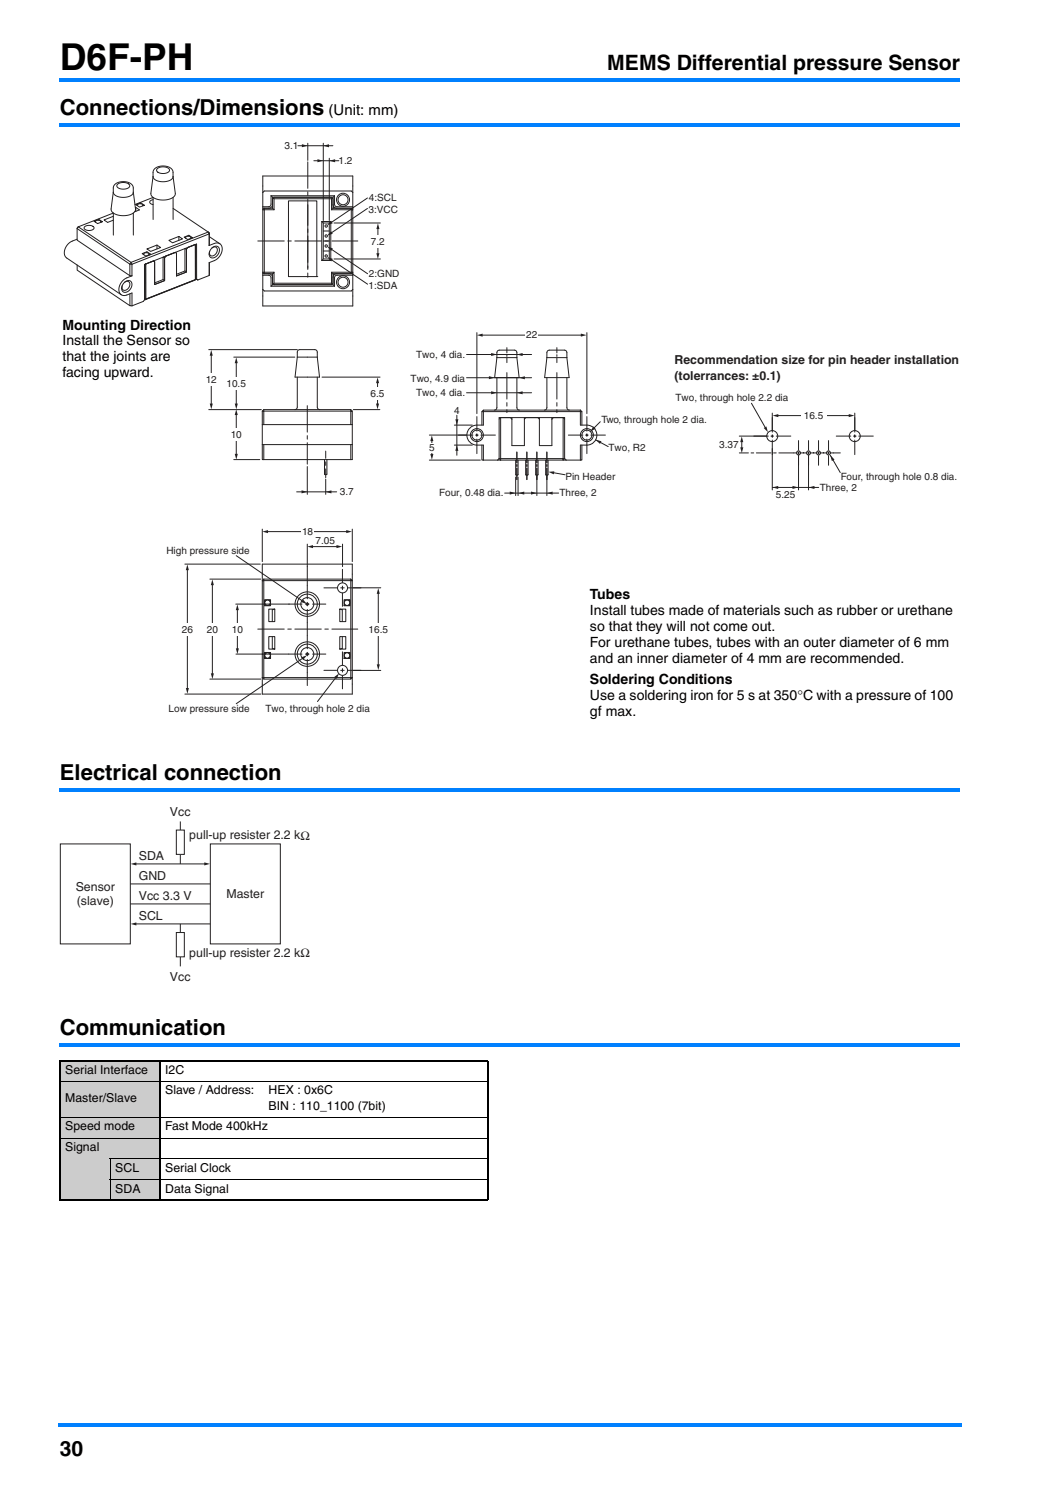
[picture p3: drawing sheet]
<svg xmlns="http://www.w3.org/2000/svg" width="210mm" height="297mm" viewBox="0 0 210 297" stroke-linecap="round" stroke-linejoin="round" font-family="sans-serif">
<g fill="#0080ff">
<path d="M11.6 284.7h.4v.7h-.4z"/>
<path d="M12 284.7h180.3v.7h-180.3z"/>
<path d="M12 15.7h180v.7h-180z"/>
</g>
<path d="M12 24.4h180v2h-180z" fill="#fff"/>
<path d="M12 24.6h180v.7h-180z" fill="#0080ff"/>
<path d="M12 157.5h180v2h-180z" fill="#fff"/>
<path d="M12 157.6h180v.7h-180z" fill="#0080ff"/>
<path d="M12 208.6h180v1.9h-180z" fill="#fff"/>
<path d="M12 208.7h180v.7h-180z" fill="#0080ff"/>
<g fill="#ccc">
<path d="M12 212.1h20v4.2h-20z"/>
<path d="M12 216.3h20v7.2h-20z"/>
<path d="M12 223.5h20v4.1h-20z"/>
<path d="M12 227.6h10v4.2h-10z"/>
<path d="M22 227.6h10v4.2h-10z"/>
<path d="M12 231.8h20v4.1h-20z"/>
<path d="M12 235.9h20v4.2h-20z"/>
</g>
<path d="M11.9 212.1h85.7M12 212.2v27.8M32 212v28.2M97.5 212.2v27.8M11.9 240.1h85.7" fill="none" stroke="#000" stroke-width=".21"/>
<path d="M11.9 216.3h85.7M11.9 223.5h85.7M11.9 227.6h85.7M21.9 231.8h75.7M21.9 236h75.7M22 231.8v8.4" fill="none" stroke="#000" stroke-width=".2"/>
<path d="M12 28h180v115.3h-180z" fill="#fff"/>
<g fill="none" stroke="#231f20" stroke-width=".2">
<path d="M23 36.9a2.48 2.48 0 0 1 3.6 .5l.1 1.1a1.89 1.89 0 0 1-2.3 1 1.64 1.64 0 0 1-1.7-1v-1zM23.5 36.9a1.79 1.79 0 0 1 2.5 .2 1.49 1.49 0 0 1-2.2 .6l-.4-.3zM26.7 38.4l.4 3.4a1.54 1.54 0 0 1-1.6 1.3 3.1 3.1 0 0 1-3.2-1l.4-3.7M30.6 39.9a.47 .47 0 0 0-.6 .3 .47 .47 0 0 0 .3 .6l.3 .1M30.9 33.8a2.55 2.55 0 0 1 3.7 .4v1.1a1.89 1.89 0 0 1-2.2 1.1 1.64 1.64 0 0 1-1.8-1.1v-1.1zM31.4 33.7a1.79 1.79 0 0 1 2.5 .3 1.49 1.49 0 0 1-2.2 .5l-.4-.4zM34.6 35.3l.5 3.4a1.54 1.54 0 0 1-1.6 1.2 3.1 3.1 0 0 1-3.3-.9l.4-3.7M34.6 39.5v4.4M15.4 47.8l-1 .4a2.33 2.33 0 0 0-1.2 3.3l11 7.5M15.4 53v1l10.6 7.1M15.7 45.4l-.3 .3v2.3l10.6 7.1M15.7 45.4l10.5 7.1"/>
<path d="M15.7 45.4l7-2.8v4.4M15.7 45.4l-.3 .3 10.6 7.1M16.9 45.4a1.34 1.34 0 0 1 1.9 .2 1.22 1.22 0 0 1-2 0zM18.8 44.2l.9-.3 .8 .5-1 .3zM19.7 43.9v.2M20.2 44.4a.6 .6 0 0 0-.6-.3 .6 .6 0 0 0-.5 .3M20.2 44.4v.1M20.2 44.4h.1M22.7 43.3l-1.9 .7 .7 .5 1.2-.5M24.9 56.5a.66 .66 0 0 1 1-.1 .66 .66 0 0 1-.1 1 .76 .76 0 0 1-.6 .7 .76 .76 0 0 1-.8-.4v-.5M24.9 56.5a.86 .86 0 0 1 1.3-.2 .86 .86 0 0 1 0 1.2 1.05 1.05 0 0 1-.7 .9 1.05 1.05 0 0 1-1.1-.3 1.56 1.56 0 0 1 .5-1.6zM26 52.8l.4 .1"/>
<path d="M26 52.8v2.3M26 55.1l.4 .1M26 58.8v2.3l.4 .1M26.2 52.5l.2 .4M26.2 52.5l-.2 .3M26.4 52.9v2.3M26.4 55.2l-1 .4a2.33 2.33 0 0 0-1.3 3.3l.8 .2 1.5-.5v2.6M26.7 42.6v4.4M27 40.9l3.6-1.4v4.4M27.1 41.5l.8 .5-1 .4M27.2 41.5v.8M27.2 40.9l.9-.3 .8 .5-1 .3z"/>
<path d="M27.5 41.1h.1M27.5 41.1a.59 .59 0 0 1 .5-.3 .59 .59 0 0 1 .6 .4M28.1 40.6v.2M28.4 50.7l1-.3 .7 .4-.9 .4zM28.7 50.9a.59 .59 0 0 1 .6-.4 .59 .59 0 0 1 .5 .5M28.7 50.9h.1M28.9 59.9l-.2 .4-2.3 .9M29.1 52.8v7h-.2M29.1 52.8l-.2 .1M29.4 50.4v.2M29.4 49.8l2-.8 .7 .5-2 .8zM30.9 52.4l-.2-.2-1.6 .6"/>
<path d="M31.4 49v.8M32.6 51.4v4.5M32.6 55.9l-1.7 .7M32.6 55.9l.3 .2M32.7 51.4l.2 .2M32.9 51.6v4.5l-2 .8v-4.5M33.8 48.1l2-.8 .7 .5-2 .8zM34.6 41.7l7 4.7M35.8 47.3v.8M36.8 47.4l1-.3 .7 .4-1 .4zM37 49.7v4.5M37 54.2l.3 .2"/>
<path d="M37 54.2l-1.7 .7M37.1 47.6a.58 .58 0 0 1 .6-.4 .58 .58 0 0 1 .5 .5M37.3 49.9v4.5l-2 .8v-4.6l-.2-.1-2 .7-.2 .4M37.3 49.9l-.3-.2 .3 .2M37.8 47.1v.2M39.1 48.9v7M39.1 48.9l-1.6 .6-.2 .4M39.1 48.9v.1M39.1 55.9l-10.2 4M39.1 49v6.9M39.1 55.7l.5 .3M39.6 56l-.3-.2v-7l-10.4 4.1v7"/>
<path d="M41.6 46.4l.2 .4M41.6 46.4l-15.4 6.1M41.6 46.4l.3 .2M41.8 46.8l-15.4 6.1M41.8 46.8v2.3M41.8 46.8l.1-.2-.1 2.5M41.8 49.1l1.1-.4a1.19 1.19 0 0 1 1.4 .3 1.19 1.19 0 0 1 0 1.5 2.72 2.72 0 0 1-1.4 1.6l-1.1 .4v2.6M41.8 55.1l-2.2 .9M41.9 47.3l2.1 1.5M41.9 52.5l-.1 2.6M42.4 49.6a.66 .66 0 0 1 1 0 .66 .66 0 0 1-.1 .9 .76 .76 0 0 1-.6 .7 .76 .76 0 0 1-.8-.4v-.5M42.4 49.6a.86 .86 0 0 1 1.2-.2 .86 .86 0 0 1 .1 1.3 1.05 1.05 0 0 1-.7 .8 1.05 1.05 0 0 1-1.1-.3 1.56 1.56 0 0 1 .5-1.6z"/>
<path d="M166.1 91.1l1.9 3.4"/>
</g>
<path d="M65.1 95.6v-5.4" fill="none" stroke="#231f20" stroke-width=".2" stroke-dasharray="1.8 .7 .7 .7"/>
<path d="M61.5 81.1v11.7" fill="none" stroke="#231f20" stroke-width=".2" stroke-dasharray="5.3 .7 .7 .7"/>
<path d="M166.1 91.1l.8 .8-.5 .3z" fill="#231f20"/>
<path d="M67.2 135.4l-3.7 4.9" fill="none" stroke="#231f20" stroke-width=".2"/>
<path d="M66.9 135.4l.9-.7-.4 1.1z" fill="#231f20"/>
<path d="M47.2 111.1l13.4 9.2" fill="none" stroke="#231f20" stroke-width=".2"/>
<path d="M60.6 119.9l.8 .9-1.1-.4z" fill="#231f20"/>
<path d="M60.6 131.6l-13.4 9.2" fill="none" stroke="#231f20" stroke-width=".2"/>
<path d="M60.3 131.5l1.1-.4-.8 .9z" fill="#231f20"/>
<path d="M150.3 80.7l2.8 4.9" fill="none" stroke="#231f20" stroke-width=".2"/>
<path d="M152.7 85.6l.6-.3 .3 1.2z" fill="#231f20"/>
<path d="M61.5 117.1v7.4M68.5 113.9v7.4M72.2 117.6h-7.4M61.5 127.1v7.4M65.2 120.8h-7.5M65.2 130.8h-7.5M68.5 130.4v7.4M72.2 134.1h-7.4" fill="none" stroke="#231f20" stroke-width=".2" stroke-dasharray="2.6 .7 .7 .7"/>
<path d="M95.4 83.3v7.4M99.1 87h-7.4M117.4 83.3v7.4M121.1 87h-7.4M154.4 83.5v7.4M158.1 87.2h-7.4M170.9 83.5v7.4M174.6 87.2h-7.4" fill="none" stroke="#231f20" stroke-width=".2" stroke-dasharray="2.9 .5 .5 .5"/>
<path d="M51.6 125.8h20" fill="none" stroke="#231f20" stroke-width=".2" stroke-dasharray="5.3 .7 .7 .7"/>
<path d="M119.1 88l2.5 1.3" fill="none" stroke="#231f20" stroke-width=".2"/>
<path d="M119.1 88l1.2 .3-.3 .5z" fill="#231f20"/>
<path d="M120 84.4l-1.9 1.9" fill="none" stroke="#231f20" stroke-width=".2"/>
<path d="M118.7 85.3l.4 .4-1 .6z" fill="#231f20"/>
<path d="M103.4 95.9v-5.5M105.4 95.9v-5.5M107.4 95.9v-5.5M109.4 95.9v-5.5" fill="none" stroke="#231f20" stroke-width=".2" stroke-dasharray="2.3 .4 .4 .4"/>
<path d="M61.6 32.4v23.1M51.6 48.2h20M101.4 74.5v8M111.4 74.5v8" fill="none" stroke="#231f20" stroke-width=".2" stroke-dasharray="5.3 .7 .7 .7"/>
<path d="M101.4 69.5v3M111.4 69.5v3" fill="none" stroke="#231f20" stroke-width=".2" stroke-dasharray="1.1 .4 .4 .4"/>
<path d="M110.6 94.5l2.4 .5" fill="none" stroke="#231f20" stroke-width=".2"/>
<path d="M109.7 94.4l1.2-.1-.2 .6z" fill="#231f20"/>
<path d="M73.5 39.6l-7.3 4.9" fill="none" stroke="#231f20" stroke-width=".2"/>
<path d="M66.2 44.2l.3 .5-1.1 .4z" fill="#231f20"/>
<path d="M73.5 41.7l-7.3 4.9" fill="none" stroke="#231f20" stroke-width=".2"/>
<path d="M66.2 46.2l.3 .6-1.1 .3z" fill="#231f20"/>
<path d="M66.2 51.9l7.3 4.9" fill="none" stroke="#231f20" stroke-width=".2"/>
<path d="M65.5 51.4l1.1 .4-.4 .5z" fill="#231f20"/>
<path d="M66.2 49.8l7.3 5" fill="none" stroke="#231f20" stroke-width=".2"/>
<path d="M65.5 49.3l1.1 .4-.4 .5z" fill="#231f20"/>
<path d="M37 112.8h15.1M37.5 113.8v24M37 138.8h15.2" fill="none" stroke="#231f20" stroke-width=".2"/>
<g fill="#231f20">
<path d="M37.2 137.6h.6l-.3 1.2z"/>
<path d="M37.5 112.9l.3 1.1h-.6z"/>
</g>
<path d="M42 115.8h10.1M42.5 116.8v18.1" fill="none" stroke="#231f20" stroke-width=".2"/>
<g fill="#231f20">
<path d="M42.2 134.7h.6l-.3 1.1z"/>
<path d="M42.5 115.9l.3 1.1h-.6z"/>
</g>
<path d="M52.4 120.8h-5.4M57.8 120.8h-5.4" fill="none" stroke="#231f20" stroke-width=".2" stroke-dasharray="5.3 .7 .7 .7"/>
<path d="M47.5 121.8v8.1" fill="none" stroke="#231f20" stroke-width=".2"/>
<g fill="#231f20">
<path d="M47.2 129.7h.6l-.3 1.1z"/>
<path d="M47.5 120.9l.3 1.1h-.6z"/>
</g>
<path d="M66.8 44.6h9.3M75.6 45.6v5.3M42 135.8h10.2" fill="none" stroke="#231f20" stroke-width=".2"/>
<path d="M52.5 130.8h-5.5M57.7 130.8h-5.3" fill="none" stroke="#231f20" stroke-width=".2" stroke-dasharray="5.3 .7 .7 .7"/>
<g fill="#231f20">
<path d="M75.3 50.7h.6l-.3 1.1z"/>
<path d="M75.6 44.7l.3 1.1h-.6z"/>
</g>
<path d="M66.8 51.8h9.3M41.7 69.9h17.8M42.2 70.9v10M41.7 81.9h10.6" fill="none" stroke="#231f20" stroke-width=".2"/>
<g fill="#231f20">
<path d="M41.9 80.7h.7l-.3 1.2z"/>
<path d="M42.2 70l.4 1.1h-.7z"/>
</g>
<path d="M46.7 71.4h12.3M47.2 72.4v8.5" fill="none" stroke="#231f20" stroke-width=".2"/>
<g fill="#231f20">
<path d="M46.9 80.7h.7l-.3 1.2z"/>
<path d="M47.2 71.5l.4 1.1h-.7z"/>
</g>
<path d="M64.4 75.4h11.6M75.5 76.4v4.5M70.7 81.9h5.3" fill="none" stroke="#231f20" stroke-width=".2"/>
<g fill="#231f20">
<path d="M75.2 80.7h.6l-.3 1.2z"/>
<path d="M75.5 75.5l.3 1.1h-.6z"/>
</g>
<path d="M85.9 92h10.2M85.9 87h7.4M86.4 88v3" fill="none" stroke="#231f20" stroke-width=".2"/>
<g fill="#231f20">
<path d="M86.1 90.8h.6l-.3 1.2z"/>
<path d="M86.4 87.1l.3 1.1h-.6z"/>
</g>
<path d="M90.9 85h3.6M90.9 89h3.6M91.4 83.1v8" fill="none" stroke="#231f20" stroke-width=".2"/>
<g fill="#231f20">
<path d="M91.1 83.9h.6l-.3 1.1z"/>
<path d="M91.4 89l.3 1.2h-.6z"/>
</g>
<path d="M46.7 91.9h5.3M47.2 82.8v8.2" fill="none" stroke="#231f20" stroke-width=".2"/>
<g fill="#231f20">
<path d="M46.9 90.8h.7l-.3 1.1z"/>
<path d="M47.2 81.9l.4 1.1h-.7z"/>
</g>
<path d="M70.6 117.6h5.5M75.6 118.6v14.5M70.6 134.1h5.5" fill="none" stroke="#231f20" stroke-width=".2"/>
<g fill="#231f20">
<path d="M75.6 117.6l.4 1.2h-.7z"/>
<path d="M75.3 132.9h.7l-.3 1.1z"/>
</g>
<path d="M95.4 66.5v16.2M96.3 67h20.1M117.4 66.5v16.2" fill="none" stroke="#231f20" stroke-width=".2"/>
<g fill="#231f20">
<path d="M95.4 67l1.1-.3v.6z"/>
<path d="M116.2 66.7l1.1 .3-1.1 .3z"/>
</g>
<path d="M93.3 78.6h13" fill="none" stroke="#231f20" stroke-width=".2"/>
<g fill="#231f20">
<path d="M103.4 78.6l1.1-.3v.6z"/>
<path d="M98.2 78.3l1.2 .3-1.2 .3z"/>
</g>
<path d="M93.3 75.6h13" fill="none" stroke="#231f20" stroke-width=".2"/>
<g fill="#231f20">
<path d="M103.8 75.6l1.2-.3v.6z"/>
<path d="M97.8 75.2l1.1 .3-1.1 .4z"/>
</g>
<path d="M93.3 70.9h13" fill="none" stroke="#231f20" stroke-width=".2"/>
<g fill="#231f20">
<path d="M103.4 70.9l1.1-.3v.6z"/>
<path d="M98.2 70.6l1.2 .3-1.2 .3z"/>
</g>
<path d="M53.4 106.3h16.1M70.5 105.8v6.5" fill="none" stroke="#231f20" stroke-width=".2"/>
<g fill="#231f20">
<path d="M52.5 106.3l1.1-.3v.6z"/>
<path d="M69.2 106l1.2 .3-1.2 .3z"/>
</g>
<path d="M52.5 105.8v6.5M61.5 108.8v4.5M62.4 109.3h5.1M68.5 108.8v4.5" fill="none" stroke="#231f20" stroke-width=".2"/>
<path d="M61.5 117.1v-3.8M61.5 127.1v-2.6M61.5 137.1v-2.6" fill="none" stroke="#231f20" stroke-width=".2" stroke-dasharray="5.3 .7 .7 .7"/>
<g fill="#231f20">
<path d="M61.5 109.3l1.1-.3v.6z"/>
<path d="M67.3 109l1.1 .3-1.1 .3z"/>
</g>
<path d="M159.7 93.1v-5M161.7 93.1v-5M163.7 93.1v-5M165.7 93.1v-5" fill="none" stroke="#231f20" stroke-width=".2" stroke-dasharray="1.9 .4 .4 .4"/>
<path d="M160.7 90.6h-2M162.7 90.6h-2M164.7 90.6h-2M164.7 90.6h2" fill="none" stroke="#231f20" stroke-width=".2" stroke-dasharray=".5 .4 .4 .4"/>
<path d="M62.8 32.2h5M65.9 31.7v12.4M166.7 90.6h1.4" fill="none" stroke="#231f20" stroke-width=".2"/>
<g fill="#231f20">
<path d="M65.9 32.2l1.1-.4v.7z"/>
<path d="M63.5 31.8l1.1 .3-1.1 .4z"/>
</g>
<path d="M59.6 29.2h7M61.6 28.7v3.4M64.7 28.7v15.4" fill="none" stroke="#231f20" stroke-width=".2"/>
<g fill="#231f20">
<path d="M64.6 29.2l1.2-.4v.7z"/>
<path d="M60.4 28.8l1.1 .3-1.1 .4z"/>
</g>
<path d="M100.9 98.6h10.8M103.1 95.4v3.7M103.6 95.4v3.7M107.4 95.1v4M109.4 95.1v4" fill="none" stroke="#231f20" stroke-width=".2"/>
<g fill="#231f20">
<path d="M101.9 98.3l1.2 .3-1.2 .3z"/>
<path d="M103.7 98.6l1.1-.3v.6z"/>
<path d="M106.2 98.3l1.1 .3-1.1 .3z"/>
<path d="M109.4 98.6l1.1-.3v.6z"/>
</g>
<path d="M59.3 98.4h8M61.5 93.3v5.6M65.1 95.8v3.1" fill="none" stroke="#231f20" stroke-width=".2"/>
<g fill="#231f20">
<path d="M60.3 98.1l1.2 .3-1.2 .3z"/>
<path d="M65.1 98.4l1.2-.3v.6z"/>
</g>
<path d="M147.8 87.2h5.5M148.3 88.2v1.5" fill="none" stroke="#231f20" stroke-width=".2"/>
<g fill="#231f20">
<path d="M148 89.5h.7l-.4 1.1z"/>
<path d="M148.3 87.3l.3 1.1h-.6z"/>
</g>
<path d="M154.4 82.6v3.5M155.4 83.1h14.5M170.9 82.6v3.5" fill="none" stroke="#231f20" stroke-width=".2"/>
<g fill="#231f20">
<path d="M154.5 83.1l1.2-.3v.6z"/>
<path d="M169.7 82.8l1.2 .3-1.2 .3z"/>
</g>
<path d="M154.5 97.5h9.2M159.7 91v7M161.7 91v7" fill="none" stroke="#231f20" stroke-width=".2"/>
<g fill="#231f20">
<path d="M158.5 97.2l1.1 .3-1.1 .3z"/>
<path d="M161.7 97.5l1.2-.3v.6z"/>
</g>
<path d="M154.4 89.7v8.3" fill="none" stroke="#231f20" stroke-width=".2"/>
<path d="M154.5 97.5l1.1-.3v.6z" fill="#231f20"/>
<path d="M158.7 90.6h-10.9" fill="none" stroke="#231f20" stroke-width=".2" stroke-dasharray="2.9 .5 .5 .5"/>
<g fill="#fff">
<path d="M36.2 124.6h2.5v2.5h-2.5z"/>
<path d="M41.2 124.6h2.5v2.5h-2.5z"/>
<path d="M46.2 124.6h2.5v2.5h-2.5z"/>
<path d="M74.3 47h2.5v2.5h-2.5z"/>
<path d="M41 74.7h2.5v2.5h-2.5z"/>
<path d="M46 75.4h2.5v2.5h-2.5z"/>
<path d="M74.1 77.4h2.8v2.5h-2.8z"/>
<path d="M85.1 88.5h2.5v2h-2.5z"/>
<path d="M46 85.7h2.5v2.5h-2.5z"/>
<path d="M74.4 124.6h2.5v2.5h-2.5z"/>
<path d="M105.1 65.8h2.5v2.5h-2.5z"/>
<path d="M60.3 105.1h2.5v2.5h-2.5z"/>
<path d="M160.2 81.9h5v2.5h-5z"/>
</g>
<g fill="none" stroke="#231f20" stroke-width=".2">
<path d="M54.2 39.2l.3 .3M54.2 39.2l-.1 1.9-.4 .3h-1.1M54.2 39.2h12.7M54.5 39.5v1.5l-.3 .5-1.6 .2v-.3M54.5 39.5h12.1M54.7 39.6l.1-.1h11.5l.2 .1M54.8 39.8v2.2M54.8 39.8l-.1-.2-.2 .2v1.9M54.8 39.8h11.5M66.3 39.8l.2-.2 .1 .2v1.9M66.3 39.8v2.2M66.9 39.2v1.6l.3 .5 3.4 .1"/>
<path d="M66.9 39.2l-.3 .3v1.4l.3 .6 .5 .2h3.2M70.6 38.5l-.3-.3h-17.4l-.3 .3M52.6 54.5h2.2M52.6 41.7v.3l.3-.3M52.6 54.8h1.9M52.6 55.1h1.1l.4 .2 .1 2M52.6 41.4v-6.2h18v6.8l-.3-.3M52.6 57.9l.3 .3h17.4l.3-.3M52.9 41.7v13.1l-.3-.3M52.9 41.7h1.6M53.8 54.8l.4 .1 .3 .4v1.7M54.2 57.3h12.7"/>
<path d="M54.5 41.7l.3 .3M54.5 57h12.1l.3 .3M54.5 57l-.3 .3M54.7 56.8l.1-.1h11.5l.2 .1-.2 .2h-11.5zM54.8 42h-2.2v12.5M54.8 56.7v-2.2l-.3 .3v1.9l.2 .1M57.7 40.2h5.7v15.1h-5.7zM63.4 55.3h.1M64.4 44.3l.3 .3M64.4 44.3h1.8M64.4 44.3v7.8M64.4 52.1h1.8"/>
<path d="M64.7 44.6v7.2l-.3 .3M64.7 44.6h1.2M64.7 46.2h1.2M64.7 48.2h1.2M64.7 50.2h1.2M64.7 51.8h1.2M65.9 44.6v7.2l.3 .3M66.2 44.3v7.8M66.2 44.3l-.3 .3M66.3 42h4.2v12.5M66.3 56.7v-2.2l.3 .3v1.9l-.1 .1M66.3 54.5h4.2"/>
<path d="M66.6 41.4l.2 .3M66.8 54.8l-.2 .2M70.3 41.7v13.1h-3.7M70.3 41.7h-3.7l-.3 .3M70.5 54.5l-.2 .3M70.6 54.5v6.7h-18v-6.7M70.6 54.8h-3.2l-.5 .1-.3 .5v1.6M70.6 55.1h-3.4l-.3 .5v1.7M59.5 75.4v6l-.3 .5h-.2M59.5 71.4l-.5 4h4.9l-.4-4M59.5 71.4h4M63.5 75.4v6l.2 .5h.3"/>
<path d="M63.5 71.4v-1l-.3-.4-3.2-.1-.5 .3v1.2M99.4 75.5v6l-.3 .5h-.2M99.4 71.5h4M103.4 75.5v6l.2 .5h.3M103.4 71.5v-1l-.3-.4-3.2-.1-.5 .3v1.2M103.4 71.5l.4 4h-4.9l.5-4M109.4 75.5v6l-.3 .5h-.2M109.4 71.5h4M113.4 75.5v6l.2 .5h.3M113.4 71.5l-.1-1.2-.4-.3-3.3 .1-.2 .4v1M113.4 71.5l.4 4h-4.9l.5-4M52.5 88.9v3h.3"/>
<path d="M52.5 88.9h18M52.5 84.9h18M52.5 82.2h.3v2.7M52.5 82.2v6.7M52.8 81.9h17.4v.3h-17.4zM52.8 88.9v3M52.8 81.9l-.3 .3M65.4 91.9l-.1 3-.4-.1v-2.9M70.2 84.9v-2.7h.3v2.7M70.2 88.9v3M70.2 81.9l.3 .3M70.5 84.9v7h-17.7"/>
<path d="M96.4 89v3h.3M96.7 82.3h19.7v2.7M96.7 82.3v2.7a2.75 2.75 0 0 0-3.1 1 2 2 0 0 0 1.8 3h1.3v3M96.7 92h3.4M96.7 82.3h-.3v2.7M96.7 82l-.3 .3M99.8 91.7v-8.2h13.1v8.2M99.8 91.7l-.3 .3M99.8 83.8l.3-.3v8.2h-.3M99.8 91.7l.3 .3M100.1 91.7h12.5v.3h-12.5zM102.1 83.5l.3 .3"/>
<path d="M102.4 83.5v5.6h2.5v-5.6M103.6 92v2.9l-.4 .1-.1-3M105.2 83.5l-.3 .3M105.6 92v2.9l-.4 .1-.1-3M107.6 83.5l.3 .3M107.6 92v2.9l-.4 .1-.1-3M107.9 83.5v5.6h2.5v-5.6M109.6 92v2.9l-.4 .1-.1-3M110.7 83.5l-.3 .3M112.9 91.7l.3 .3M112.9 91.7l-.3 .3h3.5M112.9 83.8l-.3-.3v8.2h.3"/>
<path d="M116.1 82l.3 .3M116.1 82h-19.4v.3M116.1 82v3a2.75 2.75 0 0 1 3 1 2 2 0 0 1-1.7 3h-1.3v3M116.4 89v3h-.3M52.8 115.8l-.3 .3v-3.3h18v3.3l-.3-.3M52.8 115.8v.3h17.4v-.3M52.8 115.8h17.4M52.9 120h1.2v1.2h-1.2zM68.8 120h1.2v1.2h-1.2zM52.5 135.5v-19.4h.3v19.7h17.4v-19.7h.3v19.4M52.5 135.5h18M52.5 135.5v3.3h18v-3.3"/>
<path d="M52.5 135.5l.3 .3M52.9 130.5h1.2v1.2h-1.2zM53 120.8v.3h.3M53 131.3v.3h.3M53.3 130.6h-.3v.3M53.3 120.1h-.3v.2M53.7 120.1h.3v.2M53.7 130.6h.3v.3M53.8 121.8h1.2v2.5h-1.2zM53.8 127.3h1.2v2.5h-1.2zM54 120.8v.3h-.3M54 131.3v.3h-.3"/>
<path d="M54.5 127.3v2.4l.4 .1M54.9 121.8l-.4 .1v2.4M68 127.3h1.2v2.5h-1.2zM68 121.8h1.2v2.5h-1.2zM68.1 121.8l.4 .1v2.4M68.5 127.3v2.4l-.4 .1M68.8 130.5h1.2v1.2h-1.2zM68.9 120.8v.3h.3M68.9 131.3v.3h.3M69.2 120.1h-.3v.2M69.2 130.6h-.3v.3M69.6 130.6h.3v.3"/>
<path d="M69.6 120.1h.3v.2M69.9 120.8v.3h-.3M69.9 131.3v.3h-.3M70.5 135.5l-.3 .3"/>
<circle cx="68.6" cy="40" r="1"/>
<circle cx="68.6" cy="40" r="1.3"/>
<circle cx="65.2" cy="49.2" r=".24"/>
<circle cx="65.2" cy="47.2" r=".24"/>
<circle cx="65.2" cy="45.2" r=".24"/>
<circle cx="65.2" cy="51.2" r=".24"/>
<circle cx="68.6" cy="56.5" r="1"/>
<circle cx="68.6" cy="56.5" r="1.3"/>
<circle cx="95.4" cy="87" r="1"/>
<circle cx="95.4" cy="87" r="1.3"/>
<circle cx="117.4" cy="87" r="1"/>
<circle cx="117.4" cy="87" r="1.3"/>
<circle cx="154.4" cy="87.2" r="1.1"/>
<circle cx="159.7" cy="90.6" r=".4"/>
<circle cx="161.7" cy="90.6" r=".4"/>
<circle cx="163.7" cy="90.6" r=".4"/>
<circle cx="165.7" cy="90.6" r=".4"/>
<circle cx="170.9" cy="87.2" r="1.1"/>
<circle cx="68.5" cy="117.6" r="1"/>
<circle cx="53.5" cy="120.6" r=".55"/>
<circle cx="53.5" cy="131.1" r=".55"/>
<circle cx="61.5" cy="120.8" r="2"/>
<circle cx="61.5" cy="130.8" r="2"/>
<circle cx="61.5" cy="120.8" r="2.45"/>
<circle cx="61.5" cy="130.8" r="2.45"/>
<circle cx="61.5" cy="130.8" r="1.3"/>
<circle cx="61.5" cy="120.8" r="1.3"/>
<circle cx="61.5" cy="120.8" r=".22"/>
<circle cx="61.5" cy="130.8" r=".22"/>
<circle cx="68.5" cy="134.1" r="1"/>
<circle cx="69.4" cy="120.6" r=".55"/>
<circle cx="69.4" cy="131.1" r=".55"/>
</g>
<path d="M61.6 41v14.5" fill="none" stroke="#231f20" stroke-width=".2" stroke-dasharray="12.7 2.5 2.5 2.5"/>
<path d="M12 161.1h50v35.6h-50z" fill="#fff"/>
<path d="M12.1 168.8h14v20h-14zM42.1 168.8h14v20h-14zM36.1 184.8v8.5" fill="none" stroke="#231f20" stroke-width=".2"/>
<path d="M35.3 186.5h1.6v4.9h-1.6z" fill="#fff"/>
<path d="M36.1 164.3v8.5M35.3 186.5h1.6v4.9h-1.6z" fill="none" stroke="#231f20" stroke-width=".2"/>
<path d="M35.3 166h1.6v4.9h-1.6z" fill="#fff"/>
<path d="M27.1 172.8h14M35.3 166h1.6v4.9h-1.6z" fill="none" stroke="#231f20" stroke-width=".2"/>
<g fill="#231f20">
<path d="M40.9 172.5l1.1 .3-1.1 .3z"/>
<path d="M26.1 172.8l1.2-.3v.6z"/>
</g>
<path d="M27.1 184.8h15" fill="none" stroke="#231f20" stroke-width=".2"/>
<path d="M26.1 184.8l1.2-.3v.6z" fill="#231f20"/>
<path d="M26.1 176.8h16M26.1 180.8h16" fill="none" stroke="#231f20" stroke-width=".2"/>
<text font-size="7.4" x="12" y="13.9">D6F-PH</text>
<g font-size="4.4">
<text x="12" y="22.9">Connections/Dimensions</text>
<text x="12" y="156">Electrical connection</text>
<text x="12" y="207.1">Communication</text>
</g>
<g font-size="4.2">
<text x="121.5" y="13.9">MEMS Differential pressure Sensor</text>
<text x="12" y="291.3">30</text>
</g>
<text font-size="3" x="65.7" y="22.9">(Unit: mm)</text>
<g font-size="2.8">
<text x="12.5" y="65.9">Mounting Direction</text>
<text x="12.5" y="69.1">Install the Sensor so</text>
<text x="12.5" y="72.3">that the joints are</text>
<text x="12.5" y="75.4">facing upward.</text>
<text x="118" y="119.9">Tubes</text>
<text x="118" y="123.1">Install tubes made of materials such as rubber or urethane</text>
<text x="118" y="126.2">so that they will not come out.</text>
<text x="118" y="129.4">For urethane tubes, tubes with an outer diameter of 6 mm</text>
<text x="118" y="132.6">and an inner diameter of 4 mm are recommended.</text>
<text x="118" y="136.8">Soldering Conditions</text>
<text x="118" y="140">Use a soldering iron for 5 s at 350°C with a pressure of 100</text>
<text x="118" y="143.2">gf max.</text>
</g>
<g font-size="2.5" fill="#231f20">
<text x="134.9" y="72.8">Recommendation size for pin header installation</text>
<text x="134.9" y="76">(tolerrances: ±0.1)</text>
<text x="34" y="163.3">Vcc</text>
<text x="37.9" y="167.9">pull-up resister 2.2 kΩ</text>
<text x="27.8" y="172.1">SDA</text>
<text x="15.1" y="178.3">Sensor</text>
<text x="27.8" y="176.1">GND</text>
<text x="45.3" y="179.7">Master</text>
<text x="15.4" y="181.1">(slave)</text>
<text x="27.8" y="180.1">Vcc 3.3 V</text>
<text x="27.8" y="184.1">SCL</text>
<text x="37.9" y="191.4">pull-up resister 2.2 kΩ</text>
<text x="34" y="196.2">Vcc</text>
</g>
<g font-size="2.5">
<text x="13" y="214.8">Serial Interface</text>
<text x="33.1" y="214.8">I2C</text>
<text x="13" y="220.4">Master/Slave</text>
<text x="33" y="218.9">Slave / Address:</text>
<text x="53.7" y="221.9">BIN : 110_1100 (7bit)</text>
<text x="53.7" y="218.9">HEX : 0x6C</text>
<text x="13" y="226.1">Speed mode</text>
<text x="33" y="226.1">Fast Mode 400kHz</text>
<text x="13" y="230.3">Signal</text>
<text x="23.1" y="234.4">SCL</text>
<text x="23.1" y="238.6">SDA</text>
<text x="33" y="234.4">Serial Clock</text>
<text x="33" y="238.6">Data Signal</text>
</g>
<g font-size="2" fill="#231f20">
<text x="56.9" y="29.9">3.1</text>
<text x="67.7" y="32.7">1.2</text>
<text x="73.7" y="40.3">4:SCL</text>
<text x="73.7" y="42.6">3:VCC</text>
<text x="74.2" y="48.9">7.2</text>
<text x="73.7" y="57.8">1:SDA</text>
<text x="73.8" y="55.4">2:GND</text>
<text x="83.2" y="71.6">Two, 4 dia.</text>
<text x="105.2" y="67.7">22</text>
<text x="41.1" y="76.6">12</text>
<text x="45.3" y="77.3">10.5</text>
<text x="82.1" y="76.3">Two, 4.9 dia</text>
<text x="74.1" y="79.3">6.5</text>
<text x="83.2" y="79.3">Two, 4 dia.</text>
<text x="90.8" y="82.8">4</text>
<text x="135.1" y="80.2">Two, through hole 2.2 dia</text>
<text x="160.7" y="83.8">16.5</text>
<text x="46.1" y="87.6">10</text>
<text x="120.3" y="84.6">Two, through hole 2 dia.</text>
<text x="143.8" y="89.5">3.37</text>
<text x="85.8" y="90.2">5</text>
<text x="113.1" y="95.9">Pin Header</text>
<text x="121.7" y="90.2">Two, R2</text>
<text x="168.1" y="96">Four, through hole 0.8 dia.</text>
<text x="67.9" y="99">3.7</text>
<text x="87.8" y="99.3">Four, 0.48 dia.</text>
<text x="111.9" y="99.3">Three, 2</text>
<text x="155.2" y="99.6">5.25</text>
<text x="164" y="98.1">Three, 2</text>
<text x="60.4" y="107">18</text>
<text x="33.3" y="110.8">High pressure side</text>
<text x="63.1" y="108.9">7.05</text>
<text x="36.4" y="126.5">26</text>
<text x="41.4" y="126.6">20</text>
<text x="46.4" y="126.6">10</text>
<text x="73.7" y="126.5">16.5</text>
<text x="33.7" y="142.5">Low pressure side</text>
<text x="53.1" y="142.5">Two, through hole 2 dia</text>
</g>
</svg>
